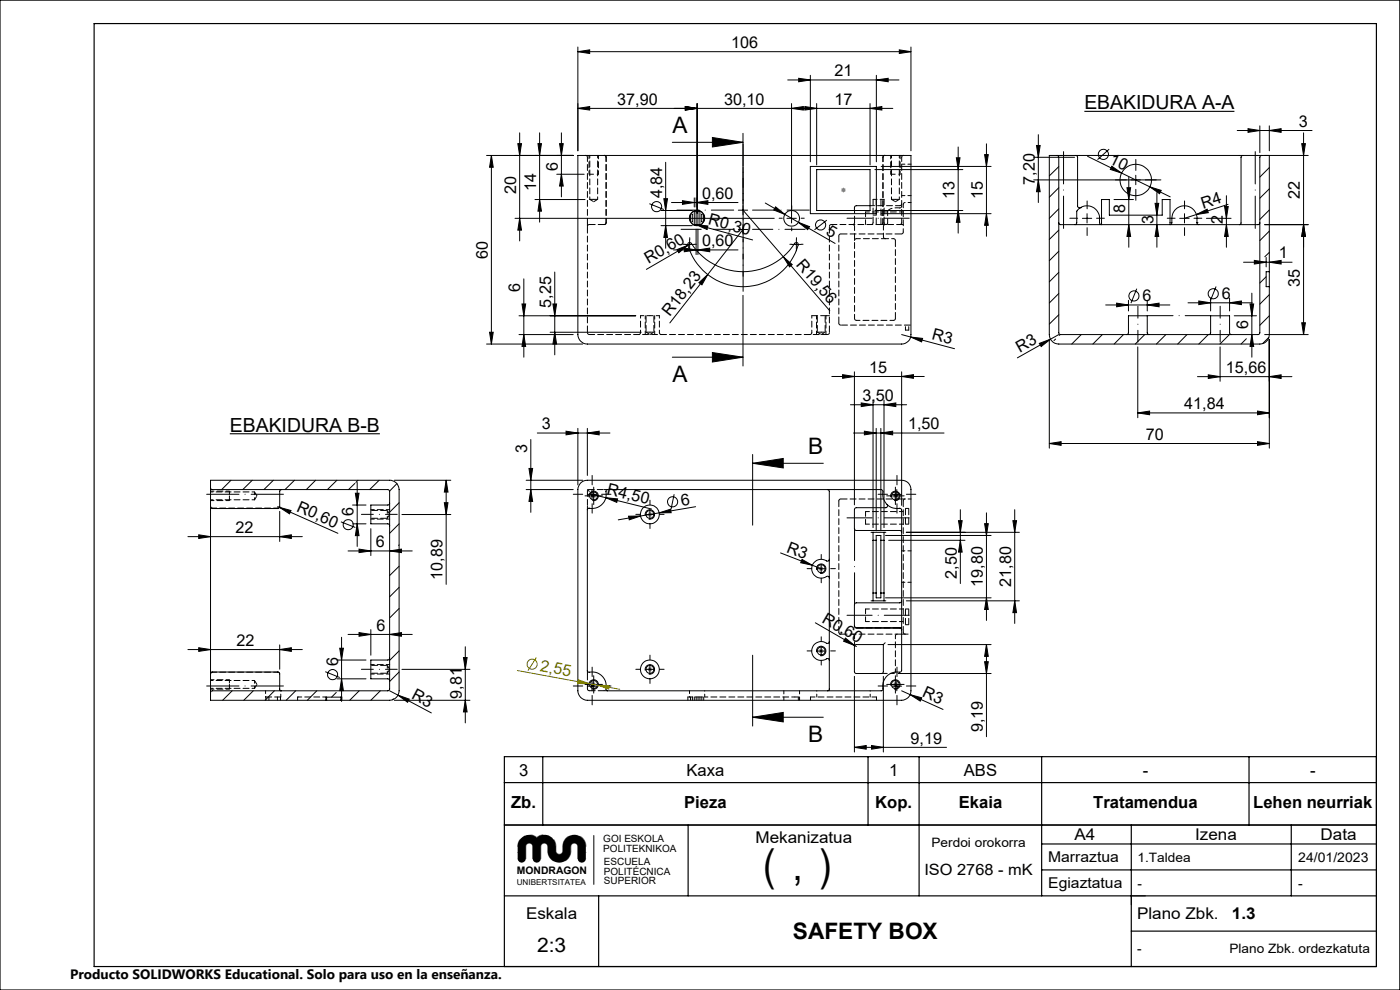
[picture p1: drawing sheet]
<svg xmlns="http://www.w3.org/2000/svg" width="297mm" height="210mm" viewBox="0 0 297 210" stroke-linecap="round" stroke-linejoin="round" font-family="sans-serif">
<g fill="none" stroke="#000" stroke-width=".21">
<path d="M122.6 11l2.5-.4v.8zM122.6 10v22M122.6 11h70.7M167.1 17h23.6M169.4 16.6l2.5 .4-2.5 .3zM171.9 16v18.3M185.9 17l2.5-.4v.7zM185.9 16v18.3M190.8 10.6l2.5 .4-2.5 .4zM193.3 10v22M103.2 33h18.4M104.2 33l.4 2.5h-.7z"/>
<path d="M104.2 33v40M109.9 30.5h.7l-.4 2.5zM110.2 28.2v22.9M114.1 30.5h.8l-.4 2.5zM114.5 28.2v18.9M118.1 37h5.8M118.7 30.5h.8l-.4 2.5zM119.1 28.2v13.6M119.1 37l.4 2.5h-.8zM122.6 33h70.7v38a1.99 1.99 0 0 1-2 2h-66.7a2.05 2.05 0 0 1-2-2zM122.6 23l2.5-.4v.7zM141.2 34.4v18.3"/>
<path d="M142.6 30.2h15M145.4 22.6l2.5 .4-2.5 .3zM147.9 22v23.3M151.1 29.2l6.5 1-6.5 1zM157.6 28.3v15M167.9 23l2.5-.4v.7zM167.9 22v25.3M170.7 22.6l2.5 .4-2.5 .3zM171.9 35.3h14v10h-14zM173.2 36h11.4v8.7h-11.4zM173.2 22v13M184.6 23l2.5-.4v.7z"/>
<path d="M184.6 22v13M185.6 36h18.7M186.9 35.3h23.4M189.4 23h-66.8M202.9 33.5h.8l-.4 2.5zM203.3 31.2v18.3M208.9 32.8h.8l-.4 2.5zM209.3 30.5v19.6M219.3 38.2h27M219.3 33.4h8.7M219.9 30.9h.8l-.4 2.5zM220.3 28.6v14.4"/>
<path d="M220.3 38.2l.4 2.5h-.8zM224.2 33l.4 .3v37.4l.3 .3 42.3-.1 .1-37.6 .4-.3M224.2 33h-1.6v38a2.05 2.05 0 0 0 2 2h42.7a2.05 2.05 0 0 0 2-2v-10.2M224.2 33h4M224.6 35.3l-2 2M224.6 39.8l-2 2M228.2 33l.4 .3v10.4a.42 .42 0 0 0 .6 .4M228.2 33h35.5M230.7 33.2l17.5 8.6M235.3 31.6l-2.5 2.3M235.9 35.3l2 1.4-2.4-.8zM239.1 39.8h.8l-.4 2.5z"/>
<path d="M239.5 37.5v14.9M240.9 37.2v2M243.9 39.6l2.4 .8-.3 .7zM262.5 27.7h15.8M263.7 33l-.4 .3v14.1l-.4 .3M263.7 33h4M264.8 27.3l2.5 .4-2.5 .4zM267.3 26.7v5.7M267.7 33h9.8M269.3 33v24.6M269.3 27.7l2.5-.4v.8zM269.3 26.7v5.3"/>
<path d="M269.3 35.6l-2 2M276.2 30.5h.7l-.4 2.5zM276.5 28.2v42.8M109.3 46.3h55M110.2 46.3l.4 2.5h-.7zM111.1 59.2v16.6M113.5 42.3h10.6M114.5 42.3l.4 2.5h-.8zM117.7 57.7v17.6M137.8 43.2l3 1.2M140.2 44.7h6.7M140.2 47.9h6.7"/>
<path d="M140.8 42.1h.8l-.4 2.6zM141.2 47.9l.4 2.5h-.8zM142.5 43h14.1M142.9 53h13.7M143.6 52.9l2.3-.9-1.9 1.6zM144.8 42.6l2.5 .4-2.5 .3zM145.2 52.6l2.5 .4-2.5 .4zM145.3 51.8h2M145.9 52l-8.8 5.1M146 51.5h.4a13.2 13.2 0 0 0 22.3 0l.3-.1 .3 .3a12.1 12.1 0 0 1-9.8 9 12.1 12.1 0 0 1-12.1-5.5l-1.2-2.4-.3-.8zM146.3 50.8v2M146.3 51.8l-.4 .2"/>
<path d="M146.5 45.5h.4v1.4a.19 .19 0 0 1-.2 .3 .19 .19 0 0 1-.2-.3zM147.3 42v1.9M147.3 44.8l.2-.1 .2 .2v2.7a.19 .19 0 0 1-.2 .2 .19 .19 0 0 1-.2-.2zM147.5 47.6l.2 .1M147.7 43l2.5-.4v.7zM147.7 42v1.9M147.7 48.6v5.4M147.7 47.7l2.5 .2-.2 .8zM147.7 47.7l12 3.2M148.1 53l2.5-.4v.8zM148.1 48.6v5.4M148.1 44.8l.2-.1 .2 .2v2.7a.21 .21 0 0 1-.2 .2 .21 .21 0 0 1-.2-.2z"/>
<path d="M148.3 60l1.8-1.8-1.2 2.2zM148.9 45.4l.4 .1v1.4a.19 .19 0 0 1-.2 .3 .19 .19 0 0 1-.2-.3zM156.6 44.6h2M156.6 48.7h2M157.6 43.6v2M157.6 47.7v2M157.6 44.6l18.4 21.3M157.6 48.7l-15.5 19.8M162.3 43.1l7.1 4.1M164.5 43.9l2 1.6-2.4-1zM166.2 54.5l1.9 1.6-.6 .5zM166.9 46.3h2"/>
<path d="M168 51.8h1.9M168.9 50.8v2M169.4 47.2l2.3 .9-.4 .6zM169.4 47.2l7.8 4.4M175.4 46.7l-2.6 2M184.6 43.6l-3.1 .1-.2 .2v.8M185.6 44.7h18.7M186.9 45.3h23.4M203.3 44.7l.4 2.5h-.8zM209.3 45.3l.4 2.5h-.8zM224.6 47.2l.3 .5h42l.4-.5M224.6 44.3l-2 2"/>
<path d="M224.6 48.8l-2 2M224.6 53.3l-2 2M224.6 57.8l-2 2M229.2 44.1h.1M229.6 46.3h2M230.6 45.3v2M236.3 42.3h4.2M239.5 47.7l.4 2.5h-.8zM245 43.1h.8l-.4 2.5zM245.4 40.8v11.6M245.4 47.7l.4 2.5h-.8zM250.3 46.3h2"/>
<path d="M251.3 45.3v2M253.8 45.5l2.3-1.1 .2 .7zM253.9 46.3a2.66 2.66 0 0 0-2.6-2.6 2.66 2.66 0 0 0-2.7 2.6v1l-.4 .4v-5.4h-1.6v3.3h-11.3v-3.3h-1.6v5.4l-.4-.4a3.1 3.1 0 0 0-1.8-3.5 2.32 2.32 0 0 0-3.1 1.1v2.4l-.4 .4M253.9 47.2l.1 .3 .3 .2M253.9 47.2h.1M253.9 46.3h.1M253.9 46.3v.9M255.9 46.3h5.3M259.8 43.8h.8l-.4 2.5zM260.2 47.7l.4 2.5h-.8zM260.2 41.5v10.9M260.5 43.3l-9.2 3"/>
<path d="M263.8 55.6h10.3M266.1 55.2l2.5 .4-2.5 .4zM268.3 47.7h9.2M268.6 58.7l-1.3 1.3M268.6 54.6v2M269.3 57.6v3.2M269.3 57.6h-.7v3.2h.7M269.3 55.6l2.5-.4v.8zM269.3 40.1l-2 1.9M269.3 44.5l-2 2.1M269.3 49l-2 2M269.3 53.5l-1 1"/>
<path d="M276.5 47.7l.4 2.5h-.7zM103.2 73h20.4M103.9 70.5h.7l-.4 2.5zM110.1 71h11.5M110.1 67h24.8M110.7 64.5h.8l-.4 2.5zM111.1 71l.4 2.5h-.8zM116.7 70.5h19.3M117.3 64.5h.8l-.4 2.5zM117.7 70.5l.4 2.5h-.8zM142.6 75.8h15M151.1 74.8l6.5 1-6.5 1z"/>
<path d="M157.6 62.6v15M176.5 79.9h19.6M178.8 79.5l2.5 .4-2.5 .3zM181.3 78.9v28.2M191.3 79.9l2.5-.4v.7zM191.3 78.9v28.3M191.3 71l1.9 .5M193.2 71.5l2.5 .3-.2 .7zM193.2 71.5l9.3 2.5M220.5 72.8l2.3-.8-1.9 1.5zM222.6 72v23.1M222.8 72l-7 3.9"/>
<path d="M223.9 71.9l-.3 .3M224.6 62.3l-2 2M224.6 66.8l-2 1.9M224.6 71l-1.8 1M224.9 71l-.2 .1M229.4 71l-2 2M233.9 71l-2.1 2M234.6 64.7h13.6M236.9 64.3l2.5 .4-2.5 .4zM238.3 71l-1.9 2M239 71l.2-.1 .2-.3v-3.6h4v3.7l.4 .3M239.4 63.7v2.3"/>
<path d="M241.2 61.2l-1.3 3.1M241.4 73.6v15M242.9 71l-2.1 2M243.4 64.7l2.5-.4v.8zM243.4 63.7v2.3M247.3 71l-2 2M251.8 71l-2 2M252 64.2h13.6M254 79.9h20.1M254.3 63.8l2.5 .4-2.5 .4zM256.3 71l-2 2M256.3 79.5l2.5 .4-2.5 .4z"/>
<path d="M256.4 71l.4-.3v-3.7h4v3.7l.4 .3M256.8 63.2v2.8M258 60.8l-1.2 3M258.8 73.6v7.3M260.8 71l-2 2M260.8 64.2l2.5-.4v.8zM260.8 63.2v2.8M261.8 67h4.8M264.4 71.9l-1.1 1.1M265.2 64.5h.8l-.4 2.5zM265.6 62.2v13.6M265.6 71l.4 2.5h-.8z"/>
<path d="M268.3 71h9.2M269.2 71.6l-1.3 1.3M269.3 79.9l2.5-.4v.8zM269.3 72v23.1M269.3 62.5l-2 2M269.3 67l-2 2M276.2 68.5h.7l-.4 2.5zM112.2 99.4h.8l-.4 2.5zM112.6 93.2v15.5M114 91.9h15.4M120.1 91.5l2.5 .4-2.5 .3zM122.6 90.9v12"/>
<path d="M124.6 91.9l2.5-.4v.7zM124.6 90.9v10M159.7 98.3l6.5-1v2zM159.7 98.3h15M159.7 96.4v15M180.4 85.9h11.9M181.1 91.9h19.2M182.7 85.5l2.5 .4-2.5 .3zM183.4 91.5l2.5 .4-2.5 .3zM185.2 84.9v27M185.9 90.9v21.7M186.9 91.9l2.5-.4v.7z"/>
<path d="M186.9 90.9v21.7M187.5 85.9l2.5-.4v.7zM187.5 84.9v27M222.6 94.1l2.5-.4v.8zM222.6 94.1h46.7M241.4 87.6l2.5-.4v.8zM241.4 87.6h27.9M266.8 93.7l2.5 .4-2.5 .4zM266.8 87.2l2.5 .4-2.5 .4zM39.9 113.8h24.2M42.2 113.4l2.5 .4-2.5 .4zM44.7 103.5v-1.6h38a1.99 1.99 0 0 1 2 1.9v42.7a2.05 2.05 0 0 1-2 2h-10.4"/>
<path d="M44.7 103.5l.2 .3h37.4l.4 .4-.2 42.2-37.5 .1-.3 .4M44.7 103.5v3.9M44.7 107.4v35.5M49 101.9l-2 1.9M53.5 101.9l-2 1.9M58 101.9l-2 1.9M58.9 107.4l.4 .2M59.3 107.6l2.4 .7-.3 .7zM59.3 107.6l12.4 5.5M59.3 113.8l2.5-.4v.8zM59.3 108.5v6.4M59.7 103.8l-.4 .3v3.3l-.3 .5h-14l-.3-.5"/>
<path d="M62.5 101.9l-2 1.9M67 101.9l-2 1.9M71.5 101.9l-2 1.9M72.3 110.7l3.1 1.2M73.8 116.9h13.7M74.8 107.1h2.8M74.8 111.1h2.8M75.3 102.5l-1.4 1.3M75.4 104.6h.8l-.4 2.5zM75.8 111.1l.4 2.5h-.8zM75.8 102.3v13.6M76 101.9l-.5 .4"/>
<path d="M76.2 116.5l2.5 .4-2.5 .3zM78.7 112.1v5.8M80.4 101.9l-2 1.9M82.7 116.9l2.5-.4v.7zM82.7 106.7l-.4 .4h-3.6v4h3.6l.4 .4M83.6 101.9h12M84.2 102.6l-1.5 1.6M84.7 106.6l-2 2M84.7 111.1l-2 2M84.7 115.6l-.1 .1M85.3 109.1h10.3M94.3 106.6h.7l-.3 2.5z"/>
<path d="M94.7 101.9v22.1M94.7 101.9l.3 2.5h-.7zM111.6 101.9h12M111.6 103.8h10M112.6 103.8l.4 2.6h-.8zM123.2 102.4l.6-.4 .8-.1h66.7a1.93 1.93 0 0 1 2 1.9v42.7a1.99 1.99 0 0 1-2 2h-66.7a2.05 2.05 0 0 1-2-2v-42.7l.2-.7zM124.6 104.9h2M124.9 105.2h2M125 105.5a1.01 1.01 0 0 1 .8-1.3 1.01 1.01 0 0 1 1.1 1.1 1.01 1.01 0 0 1-1.2 .9M125.6 104.9l2.9 .7M125.6 103.8v2.1M125.9 104.2v2"/>
<path d="M128.5 105.6l2.5 .2-.2 .8zM128.5 105.6l9.7 2.4M128.7 103.9l58.2-.1 .4 .3a3.2 3.2 0 0 0 3.8 3.8l.2 .2v34.2l-.2 .2a3.2 3.2 0 0 0-3.8 3.8l-.3 .2h-58.2l-.2-.1a3.2 3.2 0 0 0-3.8-3.9l-.2-.2v-34.3l.2-.2a3.2 3.2 0 0 0 3.8-3.7zM133.4 109.5h2.5l-2.4 .8zM136.9 109.1h2M136.9 109.4a.99 .99 0 0 1 .9-1.3 .99 .99 0 0 1 1.1 1.1 .99 .99 0 0 1-1.3 .9M137.9 108.1v2M139.8 108.8l-8.6 1.5M139.8 108.8l2.4-.8 .2 .8zM143 104.8l-.7 3.3M147.6 107.5l-7.8 1.3M165.6 117.3l6.7 2.6"/>
<path d="M170.1 118.7l2.2 1.2-2.4-.5zM172.3 119.9l1.9 .7M174.2 119.7v1.9M175.5 103.8l.4 .4v42l-.4 .3M175.9 118.6a.41 .41 0 0 1-.6 .4 2.02 2.02 0 0 0-2.6 .4 2.02 2.02 0 0 0 .1 2.7 2.02 2.02 0 0 0 2.7 .1l.3 .1 .1 .3M184.8 112.9h.4M185.2 112.9h2.3M185.2 114.6h.7M185.2 112.9v14.6M185.9 113.6h1v13.2h-1zM186.9 114.6h.6M187.5 112.9h.4"/>
<path d="M187.5 112.9v14.6M187.9 113.6h22.4M188.2 107v.1a.41 .41 0 0 1-.2 .6h-6.5a.73 .73 0 0 0-.2 1v3.4l.3 .4h9.4l.3 .4M188.5 114.6h16.2M188.9 105.2h2M189 105.5a1 1 0 0 1 .9-1.3 1 1 0 0 1 1 1.1 1 1 0 0 1-1.2 .9M189.3 104.9h2M189.9 104.2v2M190.3 103.8v2.1M192.3 112.9h24M203.3 110.4h.8l-.4 2.5zM203.7 108.1v15.7"/>
<path d="M203.7 114.6l.4 2.5h-.8zM208.9 111.1h.8l-.4 2.5zM209.3 108.8v22.8M214.9 110.4h.8l-.4 2.5zM215.3 108.1v24.1M39.9 137.8h24.2M42.2 137.4l2.5 .4-2.5 .4zM59.3 137.8l2.5-.4v.8zM59.3 136.8v5.1M72.1 137.5h.7l-.3 2.5zM72.5 135.2v13.6M73.8 134.6h13.7"/>
<path d="M76.2 134.2l2.5 .4-2.5 .4zM78.7 133.6v5.4M82.7 139.6l-.2 .3-.2 .1h-3.6v4h3.6l.4 .4M82.7 134.6l2.5-.4v.8zM84.7 120.1l-2 2M84.7 124.6l-2 2M84.7 129.1l-1.9 1.9M84.7 138.1l-2 2M98.3 139.5h.8l-.4 2.5zM98.7 137.2v16.1M159.7 139v15M173 132.1l8.3 4.8"/>
<path d="M173.2 138.1h2M173.2 120.6h2M173.2 120.9a.99 .99 0 0 1 .9-1.3 .99 .99 0 0 1 1.1 1.1 .99 .99 0 0 1-1.2 .9M173.2 138.4a.99 .99 0 0 1 .9-1.3 .99 .99 0 0 1 1.1 1.1 .99 .99 0 0 1-1.2 .9M174.2 137.1v2M175.9 136.1a.41 .41 0 0 1-.6 .3 2.02 2.02 0 0 0-2.6 .5 2.02 2.02 0 0 0 .1 2.7 2.02 2.02 0 0 0 2.7 .1l.3 .1 .1 .3M179.4 135.4l1.9 1.5-2.3-.9zM181.3 136.9l.4 .3M181.4 136.8l6-.1-.1 6.1-5.7 .1-.3-.2v-5.5zM184.8 127.5h.4M185.2 125.8h.7M185.2 127.5h2.3"/>
<path d="M186.9 125.8h.6M187.5 127.5h.4M187.8 136.3l-.4 .4M187.9 126.8h22.4M188.4 136.7h21.9M190.9 133.2l.2 .1 .2 .3-.2-.3zM191.3 127.5l-.3 .4h-9.6l-.1 .4v4.5l.1 .3 .3 .1M192.3 127.5h24M209.3 136.7l.4 2.5h-.8zM209.3 126.8l.4 2.5h-.8zM209.3 136.7v19.6M215.3 127.5l.4 2.5h-.8z"/>
<path d="M44.7 142.9l.2-.4h14.2l.2 .4v3.4l.4 .2M44.7 142.9v4M44.7 146.9v1.6h24.4M49.2 146.5l-2 2M53.7 146.5l-2 2M58.2 146.5l-2 2M62.7 146.5l-2 2M67.2 146.5l-2 2M69 142.5l3.1 1.2M69.1 148.5h.2M69.1 148.5v-.6h3.2v.6M69.3 148.5h3"/>
<path d="M69.3 147.9v.6M71.3 146.9l-1 1M71.5 140h6.1M71.5 144h6.1M72.5 144l.3 2.5h-.7zM76.2 146.5l-2 2M80.7 146.5l-2 2M82.7 146.5l1.7 1M83.5 148.2l-.2 .2M83.6 148.5h16.1M84.4 147.5l2.4 .8-.3 .7zM84.4 147.5l7.1 3.7"/>
<path d="M84.7 142.5l-2 2.1M85.3 142h14.4M98.7 148.5l.4 2.5h-.8zM124.6 145.5h2M124.9 145.2h2M125 145.4a1 1 0 0 1 .8-1.2 1 1 0 0 1 1.1 1.1 1 1 0 0 1-1.2 .8M125.6 144.5v2M125.9 144.2v2M136.9 142h2M136.9 142.3a1 1 0 0 1 .9-1.3 1 1 0 0 1 1.1 1.1 1 1 0 0 1-1.3 .9M137.9 141v2M159.7 152.1l6.5-1v2z"/>
<path d="M159.7 152.1h15M181.3 158.5l2.5-.4v.8zM181.3 143.5v16M181.3 158.5h19.5M184.9 158.1l2.5 .4-2.5 .4zM187.4 143.5v16M188.9 145.2h2M189 145.4a.99 .99 0 0 1 .9-1.2 .99 .99 0 0 1 1 1.1 .99 .99 0 0 1-1.2 .8M189.3 145.5h2M189.9 144.2v2M190.3 144.5v2M190.5 142.9h19.8"/>
<path d="M191.3 146.5l1.8 .8M193.1 147.3l2.4 .7-.3 .7zM193.1 147.3l7 3.2M208.9 140.4h.8l-.4 2.5zM126 177.2v10.4M292 175v30M243 190h-3v1.9"/>
<circle cx="234.1" cy="32.8" r="1.08"/>
<circle cx="240.9" cy="38.2" r="3.3"/>
<circle cx="139.3" cy="43.8" r="1.07"/>
<circle cx="147.9" cy="46.3" r="1.61"/>
<circle cx="167.9" cy="46.3" r="1.67"/>
<circle cx="174.1" cy="47.7" r="1.07"/>
<circle cx="240.5" cy="62.8" r="1.07"/>
<circle cx="257.4" cy="62.3" r="1.06"/>
<circle cx="73.9" cy="111.3" r="1.07"/>
<circle cx="125.9" cy="105.2" r=".83"/>
<circle cx="137.9" cy="109.1" r="2"/>
<circle cx="137.9" cy="109.1" r=".84"/>
<circle cx="142.7" cy="106.4" r="1.08"/>
<circle cx="189.9" cy="105.2" r=".83"/>
<circle cx="174.2" cy="120.6" r=".85"/>
<circle cx="174.2" cy="138.1" r=".84"/>
<circle cx="70.6" cy="143.1" r="1.08"/>
<circle cx="125.9" cy="145.2" r=".83"/>
<circle cx="137.9" cy="142" r="2"/>
<circle cx="137.9" cy="142" r=".84"/>
<circle cx="189.9" cy="145.2" r=".83"/>
</g>
<g fill="none" stroke="#000" stroke-width=".21" stroke-dasharray="1.3 .6" stroke-dashoffset=".5">
<path d="M125 33v4M127 37v-4M189 33v4M191 37v-4M125.1 42.3l.9 .5M126 42.8l.8-.5M147.4 47.8a1.61 1.61 0 0 1-1.1-1.6 1.61 1.61 0 0 1 1.1-1.5M147.4 44.7h.9M148.3 44.7a1.61 1.61 0 0 1 1.2 1.5 1.61 1.61 0 0 1-1.2 1.6M148.3 47.8h-.9M181.3 47.2v-.9M187.4 50.2v-2.2"/>
<path d="M189.1 42.3l.9 .5M190 42.8l.8-.5M136.9 67v4M137.1 70.5l.8 .5M137.9 71l.8-.5M138.9 71v-4M173.2 67v4M173.4 70.5l.8 .5M174.2 71l.9-.5M175.2 71v-4M181.7 68h7.9M192.1 70v-1"/>
<path d="M192.8 70v-1M44.7 106.2h4M48.7 104.2h-4M54 106l.5-.8M54.5 105.2l-.5-.9M78.7 110.1h4M82.2 109.9l.5-.8M82.7 109.1l-.5-.8M82.7 108.1h-4M44.7 146.2h4M48.7 144.2h-4M54 146l.5-.8"/>
<path d="M54.5 145.2l-.5-.9M78.7 143h4M82.2 142.8l.5-.8M82.7 142l-.5-.9M82.7 141h-4M147.4 147.8h.9"/>
</g>
<g fill="none" stroke="#000" stroke-width=".21" stroke-dasharray="1.3 .6">
<path d="M124.2 33l.3 .1 .1 .3M127 37h-.1M128.2 33l.2 .1 .2 .3M128.6 33.4l-.1-.3-.3-.1M187.3 33.4l.2-.3 .2-.1M187.7 33l-.3 .1-.1 .3M191 37h-.1M191.3 33.4l.1-.3 .3-.1M125 47.6l-.3 .1-.1 .3M128.1 47.6h-3.1M128.2 47.6h.1M128.2 47.6l.3-.1 .1-.3"/>
<path d="M176.4 47.6l-.3 .1-.1 .3M178 50l.1-.3 .3-.1M180.9 47.6l.3 .2 .1 .2M180.9 47.6l.3-.1 .1-.3M181.3 51l.1-.3 .3-.1M181.3 47.2h.1M185.2 47.2l-.1 .3-.3 .1M187.3 47.3l-.3 .3M187.4 48l.1-.3 .3-.1M187.8 50.6l-.3-.1-.1-.3M188 47.6l-.3-.1-.1-.3M188.3 47.3l-.3 .3"/>
<path d="M188.3 44.9l.1-.2M190 51l-.2-.3-.2-.1M190.9 47.6h.1M191.2 49.6l.3-.1 .1-.3M191.3 47.2l-.1 .3-.3 .1M191.3 43.2l-.1 .3-.3 .1M192 43l-.3 .1-.1 .3M124.6 70.6l.1 .2 .3 .2M135.9 70.6l-.1 .2-.3 .2M140.3 71l-.3-.2-.1-.2M172.2 67h3.1M172.2 70.6l-.1 .2-.3 .2"/>
<path d="M175.3 67h.7M176 70.6l-.2 .2-.2 .2M178.4 69l-.3-.2-.1-.2M181.7 68l-.3-.2-.1-.2M190 67.6v-16.6M190 67.6l-.2 .2-.2 .2M45.1 107.8l-.3-.1-.1-.3M48.7 105.2v.3M58.9 107.8h.1M59.3 107.5v-.1M59.3 107.5l-.4 .3M124.6 103.8l.4 .4"/>
<path d="M178 106.2l.1-.2 .3-.2M178 106.2v27.9M191.6 106.2v27.9M192 105.8l-.3 .2-.1 .2M178.4 134.5l-.3-.1-.1-.3M181.3 132.8l.1 .2 .3 .2M181.3 134.9l-.1-.3-.3-.1M190.4 134.5l-.3 .1-.1 .3M190.9 133.2h.1M191.3 133.6l-.1-.3-.3-.1M191.6 134.1l.1 .3 .3 .1M44.7 143l.1-.3 .3-.1"/>
<path d="M48.7 145.2v.3M56.3 147.8h.1M56.4 147.8h3.1M58.9 142.6h.1M58.9 142.6l.4 .3M59.5 147.8h.1M63.3 147.8h-.2M72.5 147.8h-.2M124.6 143v3.1M125 146.5h3.1M125 146.5l-.3-.1-.1-.3M146.3 147.8h-.4"/>
<path d="M190 142.4l-.2 .3-.2 .1"/>
</g>
<g fill="none" stroke="#000" stroke-width=".21" stroke-dasharray="1.3 .6" stroke-dashoffset="-.2">
<path d="M124.6 48v22.6M137.1 67v3.5M138.7 70.5v-3.5M173.4 67v3.5M175.1 70.5v-3.5M176 70.6v-22.6M178.4 69h14.9M78.7 109.9h3.5M82.2 108.3h-3.5M124.6 103.8v3.6M128.1 103.8h-3.5M190.9 133.2h-9.2"/>
<path d="M78.7 142.8h3.5M82.2 141.1h-3.5"/>
</g>
<path d="M176.4 47.6h10.6M185.2 42.3v4.9M187.6 42.3v4.9M125 71h50.6" fill="none" stroke="#000" stroke-width=".21" stroke-dasharray="1.3 .6" stroke-dashoffset=".1"/>
<g fill="none" stroke="#000" stroke-width=".21" stroke-dasharray="1.3 .6" stroke-dashoffset=".6">
<path d="M193.3 34.8h-2M187 47.6h3.9M191.3 41.5h2M191.6 43.4v5.8M193.3 43h-1.3M135.9 67h2M137.9 67h2M193.3 105.8h-1.3M193.3 116.8h-2M191.3 123.5h2M192 134.5h1.3M69.2 147.8h-5.9"/>
<path d="M146.3 147.8h1.1M148.3 147.8h1.2M166.3 146.5v2M168.6 147.8h-19.1M169.6 148.5v-2"/>
</g>
<g fill="none" stroke="#000" stroke-width=".21" stroke-dasharray="1.3 .6" stroke-dashoffset=".4">
<path d="M124.6 33.4v13.8M128.6 33.4v13.8M124.6 48v-.8M125.1 42.3h.9M126 42.3h.8M128.6 47.2v-13.8M181.3 48v19.6M185.2 42.3h2.4M187.8 50.6h-6.1M188.3 47.3v-2.4M189.1 42.3h.9M190 42.3h.8"/>
<path d="M190.9 43.6h-6.3M190.9 47.6h.7M191.3 47.2v-13.8M191.6 45h-8M137.1 70.5h.8M137.9 70.5h.8M173.4 70.5h.8M174.2 70.5h.9M58.9 107.8h-13.8M124.6 108.1v-.7M128.1 103.8h.8M183.6 111.2h8"/>
<path d="M191.2 105.8h.8M191.6 108.5h-8M181.3 137.1v-.8M183.6 131.8h8M191.6 129.2h-8M192 134.5h-.8M45.1 142.6h13.8M124.6 143v-.8M128.9 146.5h-.8M169.4 147.8h-.8M187.8 142.8h-.8"/>
</g>
<path d="M189.6 50.6h-1.8M187.8 142.8h1.8" fill="none" stroke="#000" stroke-width=".21" stroke-dasharray="1.3 .6" stroke-dashoffset=".9"/>
<path d="M178 50v18.6M185.9 42.3v5.3M186.9 42.3v5.3M191.2 49.6h-12.8M191.2 105.8h-12.8M192.1 107.8v3.4M192.8 111.2v-3.4M178.4 134.5h12.8M192.1 132.5v-3.3M192.8 129.2v3.3" fill="none" stroke="#000" stroke-width=".21" stroke-dasharray="1.3 .6" stroke-dashoffset="-.1"/>
<path d="M181.3 46.3v-1.7M54 106v-1.7M82.2 109.9v-1.6M54 146v-1.7M82.2 142.8v-1.7" fill="none" stroke="#000" stroke-width=".21" stroke-dasharray="1.3 .6" stroke-dashoffset=".8"/>
<g fill="none" stroke="#000" stroke-width=".21" stroke-dasharray="1.3 .6" stroke-dashoffset=".3">
<path d="M187.3 33.4v13.9M128.6 47.2l-.2 .3-.3 .1M183.6 45v2.6M185.9 45.6h-.7M187.3 47.3v-13.9M187.6 45.6h-.7M188.4 44.7a3.1 3.1 0 0 1 2.4-.6M190.8 44.1l.4-.1 .1-.3M192.8 70h-.7M183.6 108.5v2.7M192.1 111.2h.7M192.8 107.8h-.7"/>
<path d="M183.6 129.2v2.6M192.1 129.2h.7M192.8 132.5h-.7M56.4 147.8v.7M57 147.8v.7M58.9 148.5v-.7M59.5 148.5v-.7M63.1 147.8v.7M72.5 148.5v-.7M145.9 147.8v.7M146.5 147.8v.7M146.9 148.5v-.7"/>
<path d="M147.3 147.8v.7M147.7 148.5v-.7M148.1 147.8v.7M148.5 148.5v-.7M148.9 147.8v.7M149.3 148.5v-.7M169.4 148.5v-.7M171.9 147.8v.7M185.9 147.8v.7M185.9 147.8h-14"/>
</g>
<g fill="none" stroke="#000" stroke-width=".21" stroke-dasharray="1.3 .6" stroke-dashoffset=".7">
<path d="M125.1 33v9.3M189.1 33v9.3M126.8 42.3v-9.3M190.8 42.3v-9.3M135.9 67v3.6M139.9 70.6v-3.6M172.2 67v3.6M44.7 106h9.3M54 104.3h-9.3M181.3 134.9v1.4M44.7 146h9.3M54 144.3h-9.3"/>
<path d="M56.3 146.5v1.3M59.6 147.8v-1.3M146.3 146.5v1.3M149.5 147.8v-1.3M173.3 147.8v-1.3M184.6 147.8v-1.3M190 142.4v-7.5"/>
</g>
<path d="M111.6 179.6a.74 .74 0 0 1 .7-.8 .74 .74 0 0 1 .7 .8M114.7 179.6a.74 .74 0 0 1 .8-.8 .74 .74 0 0 1 .7 .8M121.1 179.6a.74 .74 0 0 1 .7-.8 .74 .74 0 0 1 .8 .8M117.9 180.5a.74 .74 0 0 0 .8 .7 .74 .74 0 0 0 .7-.7" fill="none" stroke="#808080" stroke-width=".21" stroke-dasharray="6.9 1.3 0 1.3" stroke-linecap="butt"/>
<path d="M111.6 182.1a.86 .86 0 0 1-.9 .9 .86 .86 0 0 1-.9-.9M113 182.1a.86 .86 0 0 0 .9 .9 .86 .86 0 0 0 .8-.9M122.6 182.1a.86 .86 0 0 0 .8 .9 .86 .86 0 0 0 .9-.9" fill="none" stroke="#808080" stroke-width=".21" stroke-dasharray="6.9 1.3 0 1.3" stroke-dashoffset="6.8" stroke-linecap="butt"/>
<path d="M119.4 179.5a2.45 2.45 0 0 1 2.5-2.4 2.45 2.45 0 0 1 2.4 2.4M116.2 180.5a2.45 2.45 0 0 0 2.5 2.5 2.45 2.45 0 0 0 2.4-2.5" fill="none" stroke="#808080" stroke-width=".21" stroke-dasharray="6.9 1.3 0 1.3" stroke-dashoffset="4.3" stroke-linecap="butt"/>
<path d="M109.8 179.5a2.46 2.46 0 0 1 1.5-2.2 2.46 2.46 0 0 1 2.6 .4M117.9 179.5a2.45 2.45 0 0 0-1.4-2.2 2.45 2.45 0 0 0-2.6 .4" fill="none" stroke="#808080" stroke-width=".21" stroke-dasharray="6.9 1.3 0 1.3" stroke-dashoffset="5.3" stroke-linecap="butt"/>
<g fill="none" stroke="#000" stroke-width=".25">
<path d="M0 0h297v210h-297zM20 5h272v200h-272zM107 175h185M107 166h185M115.1 160.5v14.5M146 175v15M184.1 160.5v14.5M195 160.5v29.5M221 160.5v29.5M221 179h71M240 175v30M265 160.5v14.5"/>
<path d="M273.9 175v15M292 160.5h-185v44.5M107 190h185M127 190v15M221 184.5h71M240 197.5h52"/>
</g>
<path d="M109.8 179.5v2.6M124.3 179.5v2.6" fill="none" stroke="#808080" stroke-width=".21" stroke-dasharray="6.9 1.3 0 1.3" stroke-dashoffset="6.8"/>
<path d="M111.6 179.6v2.5M113 179.6v2.5M114.7 179.6v2.5M116.2 179.6v.9M117.9 179.5v1M119.4 179.5v1M121.1 179.6v.9M122.6 179.6v2.5" fill="none" stroke="#808080" stroke-width=".21" stroke-dasharray="6.9 1.3 0 1.3"/>
<path d="M110.5 177.9a2.62 2.62 0 0 1 3.4-.3 2.47 2.47 0 0 1 2.6-.3 2.47 2.47 0 0 1 1.4 2.2l.1 1.4 .4 .3h.4l.5-.4 .1-1.4a2.45 2.45 0 0 1 2.5-2.3 2.45 2.45 0 0 1 2.4 2.4v2.8l-.2 .3-.4 .3h-.7l-.4-.4v-3.1l-.3-.4-.6-.2-.5 .4-.1 1.4a2.44 2.44 0 0 1-2.5 2.4 2.44 2.44 0 0 1-2.4-2.5v-.9l-.2-.5-.5-.3-.5 .2-.3 .4v3l-.5 .5h-.6l-.5-.3-.1-.4v-2.9l-.5-.4h-.5l-.5 .5v3l-.4 .5-.5 .1-.5-.2-.3-.5v-2.7a2.38 2.38 0 0 1 .7-1.7z" fill-rule="evenodd" fill="#000"/>
<path d="M230 23.6h31.9M48.8 92h31.8" fill="none" stroke="#000" stroke-width=".23"/>
<g fill="none" stroke="#808000" stroke-width=".21">
<path d="M113.8 139.5l-1.8 2.8M109.7 142.2l15.4 2.9M122.7 144.2l2.4 .9-2.5-.1zM125.1 145.1l1.7 .2M126.8 145.3l2.5 .1-.1 .8zM126.8 145.3l4.7 .9"/>
<circle cx="112.9" cy="140.9" r="1.07"/>
</g>
<path d="M48.7 105.5v.7M48.7 145.5v.7" fill="none" stroke="#000" stroke-width=".21" stroke-dasharray="1.3 .6" stroke-dashoffset=".4" stroke-linecap="butt"/>
<path d="M48.7 104.2v1M48.7 144.2v1" fill="none" stroke="#000" stroke-width=".21" stroke-dasharray="1.3 .6" stroke-dashoffset=".5" stroke-linecap="butt"/>
<path d="M126.9 37h-1.9M190.9 37h-1.9" fill="none" stroke="#000" stroke-width=".21" stroke-dasharray="1.3 .6" stroke-dashoffset="1" stroke-linecap="butt"/>
<g fill="none" stroke="#808080" stroke-width=".21">
<path d="M178.6 40l.7 .7M178.9 39.8v1M179.3 40l-.7 .7M178.4 40.3h1M125.4 105.2h1M125.6 104.8l.7 .7M125.9 104.7v1M126.3 104.8l-.7 .7M137.4 109.1h1M137.5 108.8l.7 .7M137.9 108.6v1M138.2 108.8l-.7 .7"/>
<path d="M189.4 105.2h1M189.6 104.8l.7 .7M189.9 104.7v1M190.3 104.8l-.7 .7M173.7 138.1h1M173.7 120.6h1M173.8 137.8l.8 .7M173.8 120.3l.8 .7M174.2 120.1v1M174.2 137.6v1M174.6 137.8l-.8 .7M174.6 120.3l-.8 .7"/>
<path d="M125.4 145.2h1M125.6 144.8l.7 .7M125.9 144.7v1M126.3 144.8l-.7 .7M137.4 142h1M137.5 141.6l.7 .7M137.9 141.5v1M138.2 141.6l-.7 .7M189.4 145.2h1M189.6 144.8l.7 .7M189.9 144.7v1M190.3 144.8l-.7 .7"/>
</g>
<g fill="none" stroke="#000" stroke-width=".21" stroke-dasharray="6.9 1.3 0 1.3">
<path d="M239 38.2h-2.4M241 36.2v-2.4M243 38.2h2.3M145.3 51.8h-.4M146.3 50.8v-.4M146.3 52.8v.4M147.3 51.8h.4M166 46.3h-.7M168 44.3v-.7M168 48.3v.7M168 51.8h-.4M169 50.8v-.4"/>
<path d="M169 52.8v.4M170 46.3h.6M170 51.8h.4M228.6 46.3h-1.6M230.6 44.3v-1.7M230.6 48.3v1.7M232.6 46.3h1.7M241 40.2v2.3M249.3 46.3h-1.7M251.3 44.3v-1.7M251.3 48.3v1.7M253.3 46.3h1.7"/>
<path d="M123.6 104.8h-2M125 105.2h-.9M125.6 102.8v-2M125.6 106.8v2M126 104.2v-.9M126 106.2v.8M127 105.2h.8M127.6 104.8h2M135.9 109.1h-1M137.9 107.1v-1M137.9 111.1v1M139.9 109.1h1"/>
<path d="M174.2 118.6v-1M188.3 104.8h-2M189 105.2h-.9M190 104.2v-.9M190 106.2v.8M190.3 102.8v-2M190.3 106.8v2M191 105.2h.8M192.3 104.8h2M137.9 140v-1M172.2 138.1h-1M172.2 120.6h-1"/>
<path d="M174.2 136.1v-1M174.2 122.6v1M176.2 138.1h1M176.2 120.6h1M123.6 145.5h-2M125 145.2h-.9M125.6 143.5v-2M125.6 147.5v2M126 144.2v-.9M126 146.2v.8M127 145.2h.8M127.6 145.5h2"/>
<path d="M135.9 142h-1M137.9 144v1M139.9 142h1M174.2 140.1v1M188.3 145.5h-2M189 145.2h-.9M190 144.2v-.9M190 146.2v.8M190.3 143.5v-2M190.3 147.5v2M191 145.2h.8M192.3 145.5h2"/>
</g>
<path d="M155.6 44.6h-12M157.6 42.6v-12.1M157.6 46.6v12M159.6 44.6h12.1" fill="none" stroke="#000" stroke-width=".21" stroke-dasharray="6.9 1.3 0 1.3" stroke-dashoffset="2.1"/>
<path d="M155.6 48.6h-11.1M157.6 46.6v-11.1M157.6 50.6v11.2M159.6 48.6h11.2" fill="none" stroke="#000" stroke-width=".21" stroke-dasharray="6.9 1.3 0 1.3" stroke-dashoffset="2.6"/>
<path d="M225.6 49.3v-17.9M266.3 49.3v-17.9M60.9 104.8h-17.8M60.9 145.5h-17.8" fill="none" stroke="#000" stroke-width=".21" stroke-dasharray="6.9 1.3 0 1.3" stroke-dashoffset="-.8"/>
<path d="M241.4 65v7.6M258.9 65v7.6M76.7 109.1h7.6M76.7 142h7.6" fill="none" stroke="#000" stroke-width=".21" stroke-dasharray="6.9 1.3 0 1.3" stroke-dashoffset="4.3"/>
<path d="M243.4 67h13.5" fill="none" stroke="#000" stroke-width=".21" stroke-dasharray="6.9 1.3 0 1.3" stroke-dashoffset="1.4"/>
<path d="M181.3 112.1v16.1" fill="none" stroke="#000" stroke-width=".21" stroke-dasharray="6.9 1.3 0 1.3" stroke-dashoffset=".1"/>
<path d="M181.7 133.2h9.2" fill="none" stroke="#000" stroke-width=".35"/>
<path d="M179.7 46.3h13.2M179.7 109.8h13.2M179.7 130.5h13.2" fill="none" stroke="#000" stroke-width=".21" stroke-dasharray="6.9 1.3 0 1.3" stroke-dashoffset="1.5"/>
<g fill="#000">
<path d="M143.6 52.9l2.3-.9-1.9 1.6zM147.7 47.7l2.5 .2-.2 .8zM148.3 60l1.8-1.8-1.2 2.2zM166.2 54.5l1.9 1.6-.6 .5zM253.8 45.5l2.3-1.1 .2 .7zM193.2 71.5l2.5 .3-.2 .7zM220.5 72.8l2.3-.8-1.9 1.5zM59.3 107.6l2.4 .7-.3 .7zM128.5 105.6l2.5 .2-.2 .8zM170.1 118.7l2.2 1.2-2.4-.5zM179.4 135.4l1.9 1.5-2.3-.9zM84.4 147.5l2.4 .8-.3 .7z"/>
<path d="M193.1 147.3l2.4 .7-.3 .7z"/>
<path d="M122.6 11l2.5-.4v.8zM190.8 10.6l2.5 .4-2.5 .4zM144.8 42.6l2.5 .4-2.5 .3zM147.7 43l2.5-.4v.7zM170.7 22.6l2.5 .4-2.5 .3zM184.6 23l2.5-.4v.7zM145.2 52.6l2.5 .4-2.5 .4zM148.1 53l2.5-.4v.8zM264.8 27.3l2.5 .4-2.5 .4zM269.3 27.7l2.5-.4v.8zM254.3 63.8l2.5 .4-2.5 .4zM260.8 64.2l2.5-.4v.8zM236.9 64.3l2.5 .4-2.5 .4zM243.4 64.7l2.5-.4v.8zM222.6 94.1l2.5-.4v.8zM266.8 93.7l2.5 .4-2.5 .4zM256.3 79.5l2.5 .4-2.5 .4zM269.3 79.9l2.5-.4v.8zM241.4 87.6l2.5-.4v.8zM266.8 87.2l2.5 .4-2.5 .4zM178.8 79.5l2.5 .4-2.5 .3zM191.3 79.9l2.5-.4v.7zM182.7 85.5l2.5 .4-2.5 .3zM187.5 85.9l2.5-.4v.7zM183.4 91.5l2.5 .4-2.5 .3zM186.9 91.9l2.5-.4v.7zM181.3 158.5l2.5-.4v.8zM184.9 158.1l2.5 .4-2.5 .4zM42.2 137.4l2.5 .4-2.5 .4zM59.3 137.8l2.5-.4v.8zM76.2 134.2l2.5 .4-2.5 .4zM82.7 134.6l2.5-.4v.8z"/>
<path d="M185.9 17l2.5-.4v.7zM169.4 16.6l2.5 .4-2.5 .3zM269.3 55.6l2.5-.4v.8zM266.1 55.2l2.5 .4-2.5 .4zM59.3 113.8l2.5-.4v.8zM42.2 113.4l2.5 .4-2.5 .4zM82.7 116.9l2.5-.4v.7zM76.2 116.5l2.5 .4-2.5 .3z"/>
<path d="M151.1 29.2l6.5 1-6.5 1zM151.1 74.8l6.5 1-6.5 1z"/>
<path d="M167.9 23l2.5-.4v.7zM145.4 22.6l2.5 .4-2.5 .3zM145.4 22.6l2.5 .4-2.5 .3zM122.6 23l2.5-.4v.7z"/>
<path d="M202.9 33.5h.8l-.4 2.5zM203.3 44.7l.4 2.5h-.8zM118.7 30.5h.8l-.4 2.5zM119.1 37l.4 2.5h-.8zM114.1 30.5h.8l-.4 2.5zM114.5 42.3l.4 2.5h-.8zM117.3 64.5h.8l-.4 2.5zM117.7 70.5l.4 2.5h-.8zM110.7 64.5h.8l-.4 2.5zM111.1 71l.4 2.5h-.8zM276.5 47.7l.4 2.5h-.7zM276.2 68.5h.7l-.4 2.5zM245 43.1h.8l-.4 2.5zM245.4 47.7l.4 2.5h-.8zM239.1 39.8h.8l-.4 2.5zM239.5 47.7l.4 2.5h-.8zM265.2 64.5h.8l-.4 2.5zM265.6 71l.4 2.5h-.8zM208.9 111.1h.8l-.4 2.5zM209.3 126.8l.4 2.5h-.8zM214.9 110.4h.8l-.4 2.5zM215.3 127.5l.4 2.5h-.8zM203.3 110.4h.8l-.4 2.5zM203.7 114.6l.4 2.5h-.8z"/>
<path d="M220.3 38.2l.4 2.5h-.8zM219.9 30.9h.8l-.4 2.5zM112.6 103.8l.4 2.6h-.8zM112.2 99.4h.8l-.4 2.5z"/>
<path d="M243.9 39.6l2.1 1.5 .3-.7zM235.9 35.3l-.4 .6 2.4 .8z"/>
<path d="M141.2 47.9l.4 2.5h-.8zM140.8 42.1h.8l-.4 2.6z"/>
<path d="M164.5 43.9l-.4 .6 2.4 1zM169.4 47.2l1.9 1.5 .4-.6z"/>
<path d="M209.3 45.3l.4 2.5h-.8zM208.9 32.8h.8l-.4 2.5zM110.2 46.3l.4 2.5h-.7zM109.9 30.5h.7l-.4 2.5zM103.9 70.5h.7l-.4 2.5zM104.2 33l.4 2.5h-.7zM276.5 47.7l.4 2.5h-.7zM276.2 30.5h.7l-.4 2.5zM260.2 47.7l.4 2.5h-.8zM259.8 43.8h.8l-.4 2.5zM208.9 140.4h.8l-.4 2.5zM209.3 136.7l.4 2.5h-.8zM75.8 111.1l.4 2.5h-.8zM75.4 104.6h.8l-.4 2.5zM72.5 144l.3 2.5h-.7zM72.1 137.5h.7l-.3 2.5zM94.3 106.6h.7l-.3 2.5zM94.7 101.9l.3 2.5h-.7zM98.7 148.5l.4 2.5h-.8zM98.3 139.5h.8l-.4 2.5z"/>
<path d="M120.1 91.5l2.5 .4-2.5 .3zM124.6 91.9l2.5-.4v.7z"/>
<path d="M159.7 98.3l6.5-1v2zM159.7 152.1l6.5-1v2z"/>
<path d="M133.4 109.5l.1 .8 2.4-.8zM139.8 108.8h2.6l-.2-.8z"/>
</g>
<path d="M126.8 145.3l2.4 .9 .1-.8zM122.7 144.2l-.1 .8 2.5 .1z" fill="#808000"/>
<text font-size="9.2" x="161.9" y="186.8">( , )</text>
<g font-size="4.8">
<text x="142.6" y="28.2">A</text>
<text x="142.6" y="81">A</text>
<text x="171.5" y="96.3">B</text>
<text x="171.5" y="157.3">B</text>
<text x="168.2" y="199.1">SAFETY BOX</text>
</g>
<text font-size="4.2" x="113.9" y="202">2:3</text>
<g font-size="4.1">
<text x="230" y="23.2">EBAKIDURA A-A</text>
<text x="48.8" y="91.5">EBAKIDURA B-B</text>
</g>
<g font-size="3.5">
<text x="110.1" y="164.5">3</text>
<text x="145.6" y="164.5">Kaxa</text>
<text x="188.6" y="164.5">1</text>
<text x="204.5" y="164.5">ABS</text>
<text x="242.4" y="164.5">-</text>
<text x="277.9" y="164.5">-</text>
<text x="108.4" y="171.5">Zb.</text>
<text x="145.2" y="171.5">Pieza</text>
<text x="185.7" y="171.5">Kop.</text>
<text x="203.4" y="171.5">Ekaia</text>
<text x="231.9" y="171.5">Tratamendua</text>
<text x="265.9" y="171.5">Lehen neurriak</text>
</g>
<g font-size="3.4">
<text x="155.1" y="10.2">106</text>
<text x="177" y="16.2">21</text>
<text x="131" y="22.2">37,90</text>
<text x="153.6" y="22.2">30,10</text>
<text x="177" y="22.2">17</text>
<text x="275.5" y="26.9">3</text>
<text x="235.2" y="34.5" transform="rotate(26 235.2 34.5)">10</text>
<text x="109.5" y="41.2" transform="rotate(-90 109.5 41.2)">20</text>
<text x="113.7" y="40.4" transform="rotate(-90 113.7 40.4)">14</text>
<text x="118.3" y="36.2" transform="rotate(-90 118.3 36.2)">6</text>
<text x="219.5" y="39.2" transform="rotate(-90 219.5 39.2)">7,20</text>
<text x="140.5" y="42" transform="rotate(-90 140.5 42)">4,84</text>
<text x="149" y="42.2">0,60</text>
<text x="150.1" y="47.6" transform="rotate(15 150.1 47.6)">R0,30</text>
<text x="202.5" y="42.2" transform="rotate(-90 202.5 42.2)">13</text>
<text x="208.5" y="42.2" transform="rotate(-90 208.5 42.2)">15</text>
<text x="238.7" y="45.2" transform="rotate(-90 238.7 45.2)">8</text>
<text x="244.7" y="47.4" transform="rotate(-90 244.7 47.4)">3</text>
<text x="255.2" y="44.3" transform="rotate(-18 255.2 44.3)">R4</text>
<text x="259.4" y="47.5" transform="rotate(-90 259.4 47.5)">2</text>
<text x="275.8" y="42.3" transform="rotate(-90 275.8 42.3)">22</text>
<text x="149" y="52.2">0,60</text>
<text x="175.1" y="49.6" transform="rotate(30 175.1 49.6)">5</text>
<text x="103.5" y="55" transform="rotate(-90 103.5 55)">60</text>
<text x="137.6" y="56" transform="rotate(-30 137.6 56)">R0,60</text>
<text x="168.8" y="56.3" transform="rotate(49 168.8 56.3)">R19,56</text>
<text x="271.3" y="54.8">1</text>
<text x="110.4" y="62" transform="rotate(-90 110.4 62)">6</text>
<text x="116.9" y="65.3" transform="rotate(-90 116.9 65.3)">5,25</text>
<text x="242.3" y="63.9">6</text>
<text x="259.2" y="63.4">6</text>
<text x="275.8" y="60.9" transform="rotate(-90 275.8 60.9)">35</text>
<text x="142.1" y="67.3" transform="rotate(-52 142.1 67.3)">R18,23</text>
<text x="197.5" y="71.9" transform="rotate(15 197.5 71.9)">R3</text>
<text x="264.8" y="69.7" transform="rotate(-90 264.8 69.7)">6</text>
<text x="216.3" y="74.8" transform="rotate(-29 216.3 74.8)">R3</text>
<text x="184.4" y="79.1">15</text>
<text x="260.1" y="79.1">15,66</text>
<text x="182.9" y="85.1">3,50</text>
<text x="251.2" y="86.8">41,84</text>
<text x="115" y="91.1">3</text>
<text x="192.6" y="91.1">1,50</text>
<text x="243.1" y="93.3">70</text>
<text x="111.8" y="96.1" transform="rotate(-90 111.8 96.1)">3</text>
<text x="128.6" y="104.8" transform="rotate(14 128.6 104.8)">R4,50</text>
<text x="144.6" y="107.3" transform="rotate(-10 144.6 107.3)">6</text>
<text x="49.9" y="113.1">22</text>
<text x="62.8" y="108.3" transform="rotate(24 62.8 108.3)">R0,60</text>
<text x="75" y="109.5" transform="rotate(-90 75 109.5)">6</text>
<text x="79.7" y="116.1">6</text>
<text x="166.7" y="117" transform="rotate(21 166.7 117)">R3</text>
<text x="93.9" y="123" transform="rotate(-90 93.9 123)">10,89</text>
<text x="203" y="122.8" transform="rotate(-90 203 122.8)">2,50</text>
<text x="208.5" y="124.5" transform="rotate(-90 208.5 124.5)">19,80</text>
<text x="214.5" y="124.5" transform="rotate(-90 214.5 124.5)">21,80</text>
<text x="174.2" y="131.9" transform="rotate(30 174.2 131.9)">R0,60</text>
<text x="50.2" y="137">22</text>
<text x="79.9" y="133.8">6</text>
<text x="71.7" y="141.3" transform="rotate(-90 71.7 141.3)">6</text>
<text x="87.1" y="148.1" transform="rotate(28 87.1 148.1)">R3</text>
<text x="98" y="148.2" transform="rotate(-90 98 148.2)">9,81</text>
<text x="195.5" y="147.6" transform="rotate(24 195.5 147.6)">R3</text>
<text x="208.5" y="155.3" transform="rotate(-90 208.5 155.3)">9,19</text>
<text x="193.2" y="157.7">9,19</text>
<text x="160.3" y="178.9">Mekanizatua</text>
<text x="227.9" y="178.2">A4</text>
<text x="253.5" y="178.2">Izena</text>
<text x="280.2" y="178.3">Data</text>
<text x="111.6" y="194.9">Eskala</text>
<text x="241.2" y="194.9">Plano Zbk.</text>
<text x="261.4" y="194.9">1.3</text>
</g>
<text font-size="3.4" fill="#808000" x="114.4" y="142.3" transform="rotate(10 114.4 142.3)">2,55</text>
<text font-size="3.3" x="196.1" y="185.6">ISO 2768 - mK</text>
<g font-size="3.2">
<text x="222.4" y="182.8">Marraztua</text>
<text x="222.4" y="188.4">Egiaztatua</text>
</g>
<text font-size="2.9" x="14.9" y="207.6">Producto SOLIDWORKS Educational. Solo para uso en la enseñanza.</text>
<g font-size="2.8">
<text x="275.4" y="182.9">24/01/2023</text>
<text x="275.4" y="188.4">-</text>
</g>
<g font-size="2.7">
<text x="197.6" y="179.6">Perdoi orokorra</text>
<text x="241.3" y="182.9">1.Taldea</text>
<text x="241.3" y="188.5">-</text>
<text x="241.2" y="202.2">-</text>
<text x="260.8" y="202.2">Plano Zbk. ordezkatuta</text>
</g>
<text font-size="2.2" x="109.7" y="185.3">MONDRAGON</text>
<g font-size="2.1">
<text x="128" y="178.6">GOI ESKOLA</text>
<text x="128" y="180.7">POLITEKNIKOA</text>
<text x="128.1" y="183.6">ESCUELA</text>
<text x="128.1" y="185.6">POLITÉCNICA</text>
<text x="128.1" y="187.6">SUPERIOR</text>
</g>
<text font-size="1.7" x="109.6" y="187.6">UNIBERTSITATEA</text>
</svg>
